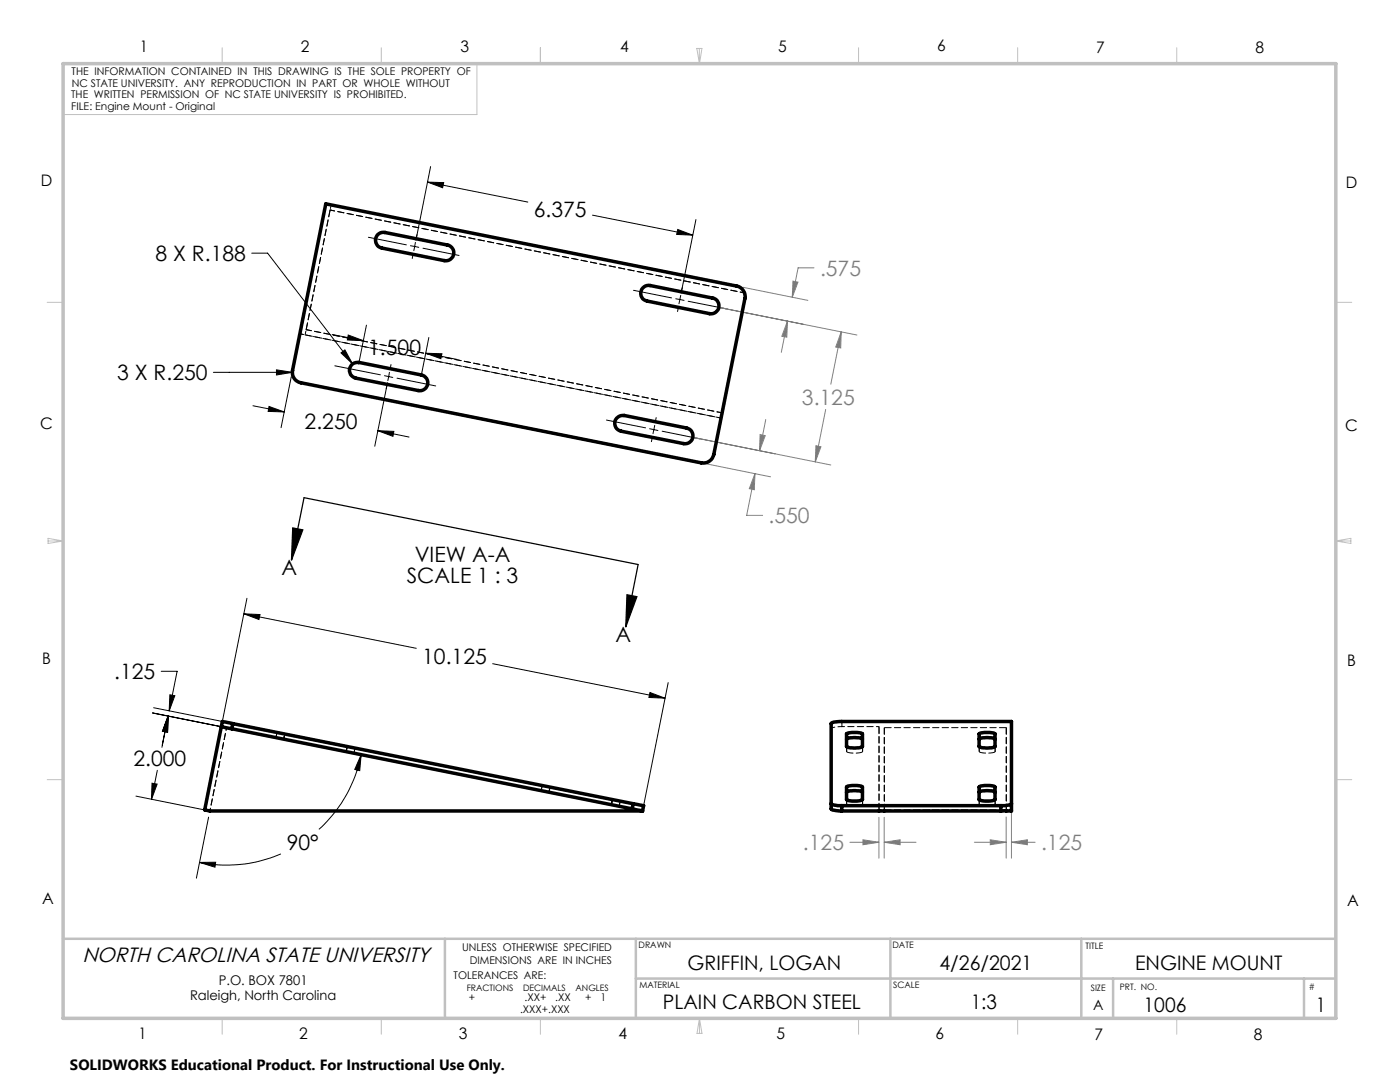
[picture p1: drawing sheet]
<svg xmlns="http://www.w3.org/2000/svg" width="279mm" height="216mm" viewBox="0 0 279 216" stroke-linecap="round" stroke-linejoin="round" font-family="sans-serif">
<path d="M58.2 111.8l2.5-12.5 66.7 13.3-2.5 12.5M58.4 105.3l2 .4-2.2 6.1zM125.1 118.7l2 .4-2.2 6z" fill="none" stroke="#000" stroke-width=".25"/>
<g fill="none" stroke="#000" stroke-width=".2">
<path d="M85.3 36.3l3.2 .1-.2 1.1zM85.3 36.3l20 4M85.9 33.2l-2.9 14.7M50.2 50.5h3.2l17 22.1M73.5 47.3l7.6 1.6M81.9 49l.9 .2M82.4 50.8l-.1 .8M82.8 49.2l-.2 .8M82.8 49.2l.8 .2M82.9 48.4l-.1 .8M83.2 46.8l-.1 .7M84.4 49.5l7.2 1.5"/>
<path d="M118.3 42.9l20 4M126.4 57.9l7.6 1.5M134.9 59.6l.8 .2M135.3 45.8l3 1.1-3.3-.1zM135.7 59.8l-.2 .8M135.7 59.8l.8 .1M135.9 58.9l-.2 .9M136.2 57.4l-.2 .7M138.9 43.8l-3 14.7M42.6 74.3h15.7M55.2 73.8l3.1 .5-3.1 .5zM58.1 75.1l-2 10.2"/>
<path d="M66.3 66.7l6.2 1.3M66.8 73l9.1 1.8M68.1 70.4l.7-.6 1.6 2.8zM69.5 66.9l3 1.1-3.2-.2zM73.1 64.9l-1.5 7.7M76.7 75l.9 .1M77.2 76.8l-.1 .7M77.3 76.4l-2.5 12.6M77.6 75.1l-.2 .9M77.6 75.1l.8 .2M77.7 74.3l-.1 .8M78 72.7l-.1 .8"/>
<path d="M79.2 75.5l7.8 1.5M85 70.5l3.2 .1-.2 1zM85 70.5l6.2 1.2M85.6 67.3l-1.6 7.8M135.4 61.5l-.2 .7M137.3 60.1l7.9 1.6M50.5 81l6.2 1.2M53.7 81.1l3 1.1-3.2-.1zM75.4 85.9l6.2 1.3M75.4 85.9l3.2 .2-.2 1zM121 83.8l7.8 1.6M129.6 85.5l.9 .2"/>
<path d="M130.2 87.4l-.2 .7M130.5 85.7l-.2 .8M130.5 85.7l.8 .2M130.7 84.9l-.2 .8M131 83.3l-.2 .8M132.2 86l7.4 1.6M49.3 119.4l-4.9 24.4M32.2 133.9h3.1l-1.5 8M33.9 138.6l1 .2-1.1 3.1zM48.7 122.5l34.4 6.9M48.7 122.5l3.2 .1-.2 1zM98.3 132.4l34.4 6.9"/>
<path d="M129.7 138.2l3 1.1-3.2-.1zM133.3 136.2l-4.8 24.4M27.1 158.9l13.5 2.7M30.3 156.3l1.1 .2-1.2 3zM30.4 142.2l13.6 2.8M30.4 142.3l96.6 19.3M30.7 141.2l96.5 19.3M31.4 153.7l-1.2 5.8M33.5 142.9l-1.1 5.8M33.5 142.9l-1.2 6.2M33.5 142.9l-.1 3.2-1-.2zM33.5 142.9l-.1 3.2-.9-.2z"/>
<path d="M72.1 150.6l-.3 3.2-1-.3zM72.1 150.6a27 27 0 0 1-8.5 14.9M39.8 172.1l3.2-.1-.1 1zM41.6 163.1l-2.4 12.1M56.1 170.4a27.5 27.5 0 0 1-16.3 1.7"/>
</g>
<g fill="none" stroke="#808080" stroke-width=".2">
<path d="M148.3 57.3l12.9 2.6M158.3 56.1l.9 .2-1.1 3zM162.5 53.4h-3.2l-1.2 5.9M143.2 61.3l27.8 5.6M157.2 64.1l-.2 3.2-1-.2zM157.2 64.1l-1.3 6.2M167.9 66.2l-.1 3.2-1-.1zM167.9 66.2l-2.1 10.5M138 87.2l27.8 5.6M141.2 92.6l12.6 2.5M150.7 94.5l-.2 3.2-1-.2zM150.7 94.5l-1.7 8.3h3.2"/>
<path d="M151.7 86.7l1 .2-1.1 3zM152.8 83.7l-1.2 6.2M162.8 88.9l1 .2-1.1 3.1zM164.8 81.7l-2.1 10.5M169.6 168.1h5.8M172.2 167.6l3.2 .5-3.2 .5zM175.4 163.1v8.1M176.5 168.1l3.1-.5v1zM176.5 163.1v8.1M176.5 168.1h6.3M194.5 168.1h6.3M197.6 167.6l3.2 .5-3.2 .5z"/>
<path d="M200.8 163v8.2M201.9 168.1l3.1-.5v1zM201.9 168.1h4.7M201.9 161.6v9.6"/>
</g>
<g fill="none" stroke="#c0c0c0" stroke-width=".2">
<path d="M44.3 9.5v3.2M76.1 9.5v3.2M95.2 12.7v10.2h-82.6M107.8 9.5v3.2M139.1 9.7h1l-.5 3zM139.6 9.7v3M171.3 9.5v3.2M203.1 9.5v3.2M234.8 9.5v3.2M9.4 60.3h3.2M266.6 60.3h3.2M9.6 108h3"/>
<path d="M9.6 107.4l3 .6-3 .4zM266.6 108h3M266.6 108l3-.6v1zM9.4 155.6h3.2M266.6 155.6h3.2M44.3 203.2v3.2M76.1 203.2v3.2M107.8 203.2v3.2M139.6 203.2v3M139.6 203.2l.5 3h-1zM171.3 203.2v3.2M203.1 203.2v3.2"/>
<path d="M234.8 203.2v3.2"/>
</g>
<path d="M12.6 187.3h254M88.8 187.3v15.9M126.9 187.3v15.9M126.9 195.3h139.7M177.7 187.3v15.9M215.8 187.3v15.9M222.1 195.3v7.9M260.2 195.3v7.9" fill="none" stroke="#c0c0c0" stroke-width=".5"/>
<path d="M12.6 12.7h254v190.5h-254z" fill="none" stroke="#c0c0c0" stroke-width=".7"/>
<g fill="#000">
<path d="M125.1 118.7l2 .4-2.2 6zM58.4 105.3l2 .4-2.2 6.1z"/>
<path d="M39.8 172.1l3.2-.1-.1 1zM72.1 150.6l-.3 3.2-1-.3zM33.5 142.9l-.1 3.2-1-.2zM30.3 156.3l1.1 .2-1.2 3zM48.7 122.5l3.2 .1-.2 1zM129.7 138.2l3 1.1-3.2-.1zM33.5 142.9l-.1 3.2-.9-.2zM33.9 138.6l1 .2-1.1 3.1zM55.2 73.8v1l3.1-.5zM68.1 70.4l2.3 2.2-1.6-2.8zM69.5 66.9l3 1.1-3.2-.2zM85 70.5l3.2 .1-.2 1zM85.3 36.3l3.2 .1-.2 1.1zM135.3 45.8l3 1.1-3.3-.1zM75.4 85.9l3.2 .2-.2 1zM53.7 81.1l3 1.1-3.2-.1z"/>
</g>
<path d="M172.2 167.6l3.2 .5-3.2 .5zM176.5 168.1l3.1-.5v1zM197.6 167.6l3.2 .5-3.2 .5zM201.9 168.1l3.1-.5v1zM167.9 66.2l-.1 3.2-1-.1zM162.8 88.9l1 .2-1.1 3.1zM151.7 86.7l1 .2-1.1 3zM150.7 94.5l-.2 3.2-1-.2zM157.2 64.1l-.2 3.2-1-.2zM158.3 56.1l.9 .2-1.1 3z" fill="#808080"/>
<g fill="none" stroke="#000" stroke-width=".7">
<path d="M65 40.7l82 16.4a2.15 2.15 0 0 1 1.7 2.5l-6.2 31.1a2.15 2.15 0 0 1-2.6 1.7l-79.9-16a2.09 2.09 0 0 1-1.6-2.5zM75.3 46.9l.9-.5h.6l12.5 2.5a1.58 1.58 0 0 1 1.2 1.9 1.58 1.58 0 0 1-1.8 1.2l-12.5-2.5a1.61 1.61 0 0 1-.9-2.6zM128.3 57.5l.8-.5h.7l12.4 2.5a1.58 1.58 0 0 1 1.3 1.8 1.58 1.58 0 0 1-1.9 1.3l-12.4-2.5a1.58 1.58 0 0 1-.9-2.6zM70.4 72.6l.6-.2 .6-.1 12.5 2.5a1.58 1.58 0 0 1 1.2 1.9 1.58 1.58 0 0 1-1.8 1.2l-12.5-2.4a1.63 1.63 0 0 1-1.2-1.3 1.63 1.63 0 0 1 .6-1.6zM123.1 83.4l.5-.4 1-.1 12.4 2.5a1.58 1.58 0 0 1 1.3 1.9 1.58 1.58 0 0 1-1.9 1.2l-12.4-2.5a1.59 1.59 0 0 1-.9-2.6zM44.2 145l2 .4M44.2 145l-3.3 16.6 1 .2h86.3M46.2 145.4l80 16M46.5 144.4l-2.1-.4-.2 1M46.5 144.4l-.3 1M46.5 144.4l79.9 16M168.9 146.4l1.1-.2h1.3l.8 .2v2.5a4.1 4.1 0 0 1-3.2 0z"/>
<path d="M168.9 158.1a4.1 4.1 0 0 1 3.2 0M168.9 147.5a4.1 4.1 0 0 1 3.2 0M169 157l1.4-.3a2.42 2.42 0 0 1 1.7 .4v2.4a4.1 4.1 0 0 1-3.2 0zM195.4 146.4l1.1-.2h1.3l.7 .2 .1 2.5a4.1 4.1 0 0 1-3.2 0zM195.4 158.1a4.1 4.1 0 0 1 3.2 0M195.4 147.5a4.1 4.1 0 0 1 3.2 0M195.4 157l1.4-.3a2.42 2.42 0 0 1 1.8 .4v2.4a4.1 4.1 0 0 1-3.2 0zM126.2 161.4l2 .4M126.4 160.4l2 .4-.2 1M126.4 160.4l-.2 1M165.9 160.4a3.2 3.2 0 0 0 2.1 .4M168 161.8a3.4 3.4 0 0 1-2.1-.4v-17a2.82 2.82 0 0 1 2.1-.4h33.9v17.8h-2.2"/>
<path d="M168 161.8h31.7M168 160.8h31.7M168 160.8v1M199.7 160.8v1M201.9 160.4a2.97 2.97 0 0 1-2.2 .4"/>
</g>
<g fill="none" stroke="#000" stroke-width=".2" stroke-dasharray="1.3 .6">
<path d="M65 40.7h.1M65.9 41.9h.1M76.2 49.5h.1M76.9 46.4h.1M76.9 46.4l12.4 2.5M88.7 52h.1M88.7 52l-12.5-2.5M89.3 48.9h.1M129.8 57h.1M129.8 57l12.4 2.4M142.2 59.4h.1M147 57.1h.1"/>
<path d="M148.6 58.5h.1M148.7 59.6h.1M58.4 73.9h.1M59.9 66.6h.1M60.1 76.4h.1M61.1 65.8h.1M71 75.4h.1M71.7 72.3l12.4 2.5M71.7 72.3h.1M83.5 77.9h.1M83.5 77.9l-12.5-2.5M84.1 74.8h.1"/>
<path d="M129.2 60.1h.1M141.6 62.6h.1M141.6 62.6l-12.4-2.5M124 86h.1M124.6 82.9h.1M124.6 82.9l12.4 2.5M136.4 88.5h.1M136.4 88.5l-12.4-2.5M137 85.4h.1M140 92.3h.1M142.5 90.7h.1M44.2 145h.1"/>
<path d="M44.4 143.9h.1M45.2 145.2h.1M56.6 147.5l-1.5-.3 1.5 .3M56.6 147.5l12.5 2.5M56.8 146.4l-1.5-.3 1.5 .3M56.8 146.4l12.5 2.5M69.1 150l-12.5-2.5M69.1 150l1.5 .3-1.5-.3M69.3 148.9l1.5 .3-1.5-.3M69.3 148.9l-12.5-2.5M109.6 158.1l-1.6-.3 1.6 .3M109.6 158.1l12.4 2.5"/>
<path d="M109.8 157l-1.6-.3 1.6 .3M109.8 157l12.4 2.5M122.2 159.5l1.6 .3-1.6-.3M122.2 159.5l-12.4-2.5M176.5 145.2v16.6M200.8 145.2v16.5M200.8 145.2v16.6M40.9 161.6h.1M41.9 161.8h.1M122 160.6l-12.4-2.5M122 160.6l1.6 .3-1.6-.3M128 161.8v-.1"/>
<path d="M128 161.7l.2 .1M128.2 161.8h.1M128.4 160.8h.1M175.4 161.8h.1M175.4 161.6v-16.6M175.4 161.6v.2M176.5 161.8h.1M176.5 161.8v-16.6M200.8 161.8h.1M201.9 161.8v-.2M201.9 161.8h.1"/>
</g>
<g fill="none" stroke="#000" stroke-width=".2" stroke-dasharray="1.3 .6" stroke-dashoffset=".5">
<path d="M66.1 40.9l-.2 1M66.1 40.9l-1.1-.2M147 57.1l1 .4 .6 1M59.9 66.6l1 .2M60.9 66.8l.2-1M143.9 83.4l.2-1M55.3 146.1l-.2 1.1M56.6 147.5l.2-1.1M69.1 150l.2-1.1M70.6 150.3l.3-1.1M108.2 156.7l-.2 1M109.6 158.1l.2-1.1"/>
<path d="M165.9 144.4v1M165.9 145.4a3.1 3.1 0 0 1 2.1-.4M168 145v-1.1M169 158.1v-1.1M169 150v-1.1M169 147.5v-1.1M172.1 158.1v-1.1M172.1 150v-1.1M172.1 147.5v-1.1M195.4 158.1v-1.1M195.4 150v-1.1M195.4 147.5v-1.1"/>
<path d="M198.6 158.1v-1.1M198.6 150v-1.1M198.6 147.5v-1.1M41.9 161.8l-1-.2M122 160.6l.2-1.1M123.6 160.9l.2-1.1M126.1 161.8h-84.2M128 161.8h-86.1M128.2 161.8l.2-1M128.4 160.8l-2-.5M169 160.6v-1.1M172.1 160.6v-1.1"/>
<path d="M175.4 161.8h1.1M195.4 160.6v-1.1M198.6 160.6v-1.1M201.9 161.8h-1.1"/>
</g>
<path d="M148.6 58.5l.1 1.1M143.9 83.4l-84-16.8M128.2 161.8l-84-16.8" fill="none" stroke="#000" stroke-width=".2" stroke-dasharray="1.3 .6" stroke-dashoffset=".6"/>
<path d="M147 57.1l-80.9-16.2M165.9 145.4v16M169 150v-2.5M172.1 158.1v2.5M172.1 147.5v2.5M195.4 150v-2.5M198.6 158.1v2.5M198.6 147.5v2.5M41.9 161.8h86.3M169 160.6v-2.5M195.4 160.6v-2.5" fill="none" stroke="#000" stroke-width=".2" stroke-dasharray="1.3 .6" stroke-dashoffset=".3"/>
<path d="M65 40.7l-5.1 25.9M59.9 66.6l-1.5 7.3M142.5 90.7l1.4-7.3M45.2 145.2l-3.3 16.6M175.4 145h-7.4M126.4 160.3l-.3 1.5M126.4 160.3l-82-16.4M201.9 161.6h-26.5" fill="none" stroke="#000" stroke-width=".2" stroke-dasharray="1.3 .6" stroke-dashoffset=".7"/>
<path d="M60.9 66.8l83 16.6M61.1 65.8l83 16.6M144.1 82.4l-83-16.6M40.9 161.6l3.5-17.7M128.2 161.8l-83-16.6" fill="none" stroke="#000" stroke-width=".2" stroke-dasharray="1.3 .6" stroke-dashoffset=".2"/>
<path d="M126.1 161.8h1.9" fill="none" stroke="#000" stroke-width=".2" stroke-dasharray="1.3 .6" stroke-dashoffset=".9"/>
<path d="M65.9 41.9l82.7 16.6M148.6 58.5l-82.7-16.6M144.1 82.4l4.6-22.8M45.2 145.2l82.8 16.5M201.9 161.6v-17.7" fill="none" stroke="#000" stroke-width=".2" stroke-dasharray="1.3 .6" stroke-dashoffset=".4"/>
<path d="M175.4 161.8v-16.8" fill="none" stroke="#000" stroke-width=".2" stroke-dasharray="1.3 .6" stroke-dashoffset="-.2"/>
<path d="M65.9 41.9l-4.8 23.9M60.1 76.4l79.9 15.9M60.1 76.4a2.12 2.12 0 0 1-1.7-2.5M61.1 65.8l4.8-23.9M142.5 90.7a2.12 2.12 0 0 1-2.5 1.6M172.1 150a4.2 4.2 0 0 1-3.1 0M176.5 145.2h24.3M198.6 150a4.2 4.2 0 0 1-3.2 0M172.1 160.6a4.2 4.2 0 0 1-3.1 0M198.6 160.6a4.2 4.2 0 0 1-3.2 0M200.8 161.8h-24.3" fill="none" stroke="#000" stroke-width=".2" stroke-dasharray="1.3 .6" stroke-dashoffset="-.1"/>
<path d="M76.2 49.5a1.59 1.59 0 0 1-1.2-1.9 1.59 1.59 0 0 1 1.9-1.2M89.3 48.9a1.59 1.59 0 0 1 1.3 1.8 1.59 1.59 0 0 1-1.9 1.3M142.2 59.4a1.59 1.59 0 0 1 1.3 1.9 1.59 1.59 0 0 1-1.9 1.3M71 75.4a1.59 1.59 0 0 1-1.2-1.8 1.59 1.59 0 0 1 1.9-1.3M84.1 74.8a1.59 1.59 0 0 1 1.3 1.9 1.59 1.59 0 0 1-1.9 1.2M129.2 60.1a1.59 1.59 0 0 1-1.3-1.9 1.59 1.59 0 0 1 1.9-1.2M124 86a1.59 1.59 0 0 1-1.3-1.9 1.59 1.59 0 0 1 1.9-1.2M137 85.4a1.59 1.59 0 0 1 1.3 1.9 1.59 1.59 0 0 1-1.9 1.2" fill="none" stroke="#000" stroke-width=".2" stroke-dasharray="1.3 .6" stroke-dashoffset=".1"/>
<g font-size="4.2">
<text x="106.5" y="43.2">6.375</text>
<text x="31" y="52.1">8 X R.188</text>
<text x="73.5" y="70.8">1.500</text>
<text x="23.4" y="75.9">3 X R.250</text>
<text x="60.8" y="85.7">2.250</text>
<text x="82.8" y="112.2">VIEW A-A</text>
<text x="56.2" y="114.8">A</text>
<text x="81.2" y="116.4">SCALE 1 : 3</text>
<text x="122.9" y="128.2">A</text>
<text x="22.8" y="135.6">.125</text>
<text x="84.3" y="132.5">10.125</text>
<text x="26.6" y="152.8">2.000</text>
<text x="57.2" y="169.6">90°</text>
</g>
<g font-size="4.2" fill="#808080">
<text x="163.7" y="55">.575</text>
<text x="160" y="80.8">3.125</text>
<text x="153.4" y="104.4">.550</text>
<text x="160.3" y="169.6">.125</text>
<text x="207.8" y="169.6">.125</text>
</g>
<text font-size="4.1" x="16.4" y="191.9">NORTH CAROLINA STATE UNIVERSITY</text>
<g font-size="4">
<text x="137.2" y="193.6">GRIFFIN, LOGAN</text>
<text x="187.5" y="193.6">4/26/2021</text>
<text x="226.5" y="193.5">ENGINE MOUNT</text>
<text x="132.3" y="201.4">PLAIN CARBON STEEL</text>
<text x="193.7" y="201.4">1:3</text>
<text x="228.2" y="201.8">1006</text>
<text x="262.6" y="202">1</text>
</g>
<g font-size="3.2">
<text x="27.9" y="10.4">1</text>
<text x="60" y="10.4">2</text>
<text x="91.9" y="10.4">3</text>
<text x="123.8" y="10.4">4</text>
<text x="155.3" y="10.4">5</text>
<text x="187" y="10.3">6</text>
<text x="218.8" y="10.5">7</text>
<text x="250.6" y="10.5">8</text>
<text x="8.1" y="37.1">D</text>
<text x="268.6" y="37.5">D</text>
<text x="8" y="85.7">C</text>
<text x="268.5" y="86.1">C</text>
<text x="8.4" y="132.5">B</text>
<text x="268.9" y="132.9">B</text>
<text x="8.4" y="180.3">A</text>
<text x="268.9" y="180.7">A</text>
<text x="27.6" y="207.4">1</text>
<text x="59.7" y="207.4">2</text>
<text x="91.6" y="207.4">3</text>
<text x="123.5" y="207.4">4</text>
<text x="155" y="207.4">5</text>
<text x="186.7" y="207.3">6</text>
<text x="218.4" y="207.5">7</text>
<text x="250.3" y="207.5">8</text>
</g>
<text font-size="3" x="14" y="213.5">SOLIDWORKS Educational Product. For Instructional Use Only.</text>
<text font-size="2.8" x="218.1" y="201.5">A</text>
<g font-size="2.7">
<text x="43.6" y="196.4">P.O. BOX 7801</text>
<text x="37.9" y="199.4">Raleigh, North Carolina</text>
</g>
<g font-size="2.1">
<text x="14.3" y="14.9">THE INFORMATION CONTAINED IN THIS DRAWING IS THE SOLE PROPERTY OF</text>
<text x="14.3" y="17.3">NC STATE UNIVERSITY. ANY REPRODUCTION IN PART OR WHOLE WITHOUT</text>
<text x="14.2" y="19.6">THE WRITTEN PERMISSION OF NC STATE UNIVERSITY IS PROHIBITED.</text>
<text x="14.2" y="21.9">FILE: Engine Mount - Original</text>
<text x="92.2" y="189.7">UNLESS OTHERWISE SPECIFIED</text>
<text x="90.5" y="195.3">TOLERANCES ARE:</text>
<text x="93.8" y="192.4">DIMENSIONS ARE IN INCHES</text>
<text x="93.6" y="199.7">+</text>
<text x="103.8" y="202.2">.XXX+.XXX</text>
<text x="104.7" y="199.7">.XX+</text>
<text x="110.8" y="199.7">.XX</text>
<text x="116.8" y="199.7">+</text>
<text x="119.8" y="199.7">1</text>
</g>
<g font-size="1.8">
<text x="127.4" y="189.3">DRAWN</text>
<text x="178.1" y="189.1">DATE</text>
<text x="216.6" y="189.4">TITLE</text>
<text x="93.1" y="197.7">FRACTIONS</text>
<text x="104.4" y="197.7">DECIMALS</text>
<text x="114.9" y="197.7">ANGLES</text>
<text x="127.6" y="197.1">MATERIAL</text>
<text x="178.2" y="197.1">SCALE</text>
<text x="217.7" y="197.8">SIZE</text>
<text x="223.5" y="197.6">PRT. NO.</text>
<text x="261.2" y="197.5">#</text>
</g>
</svg>
